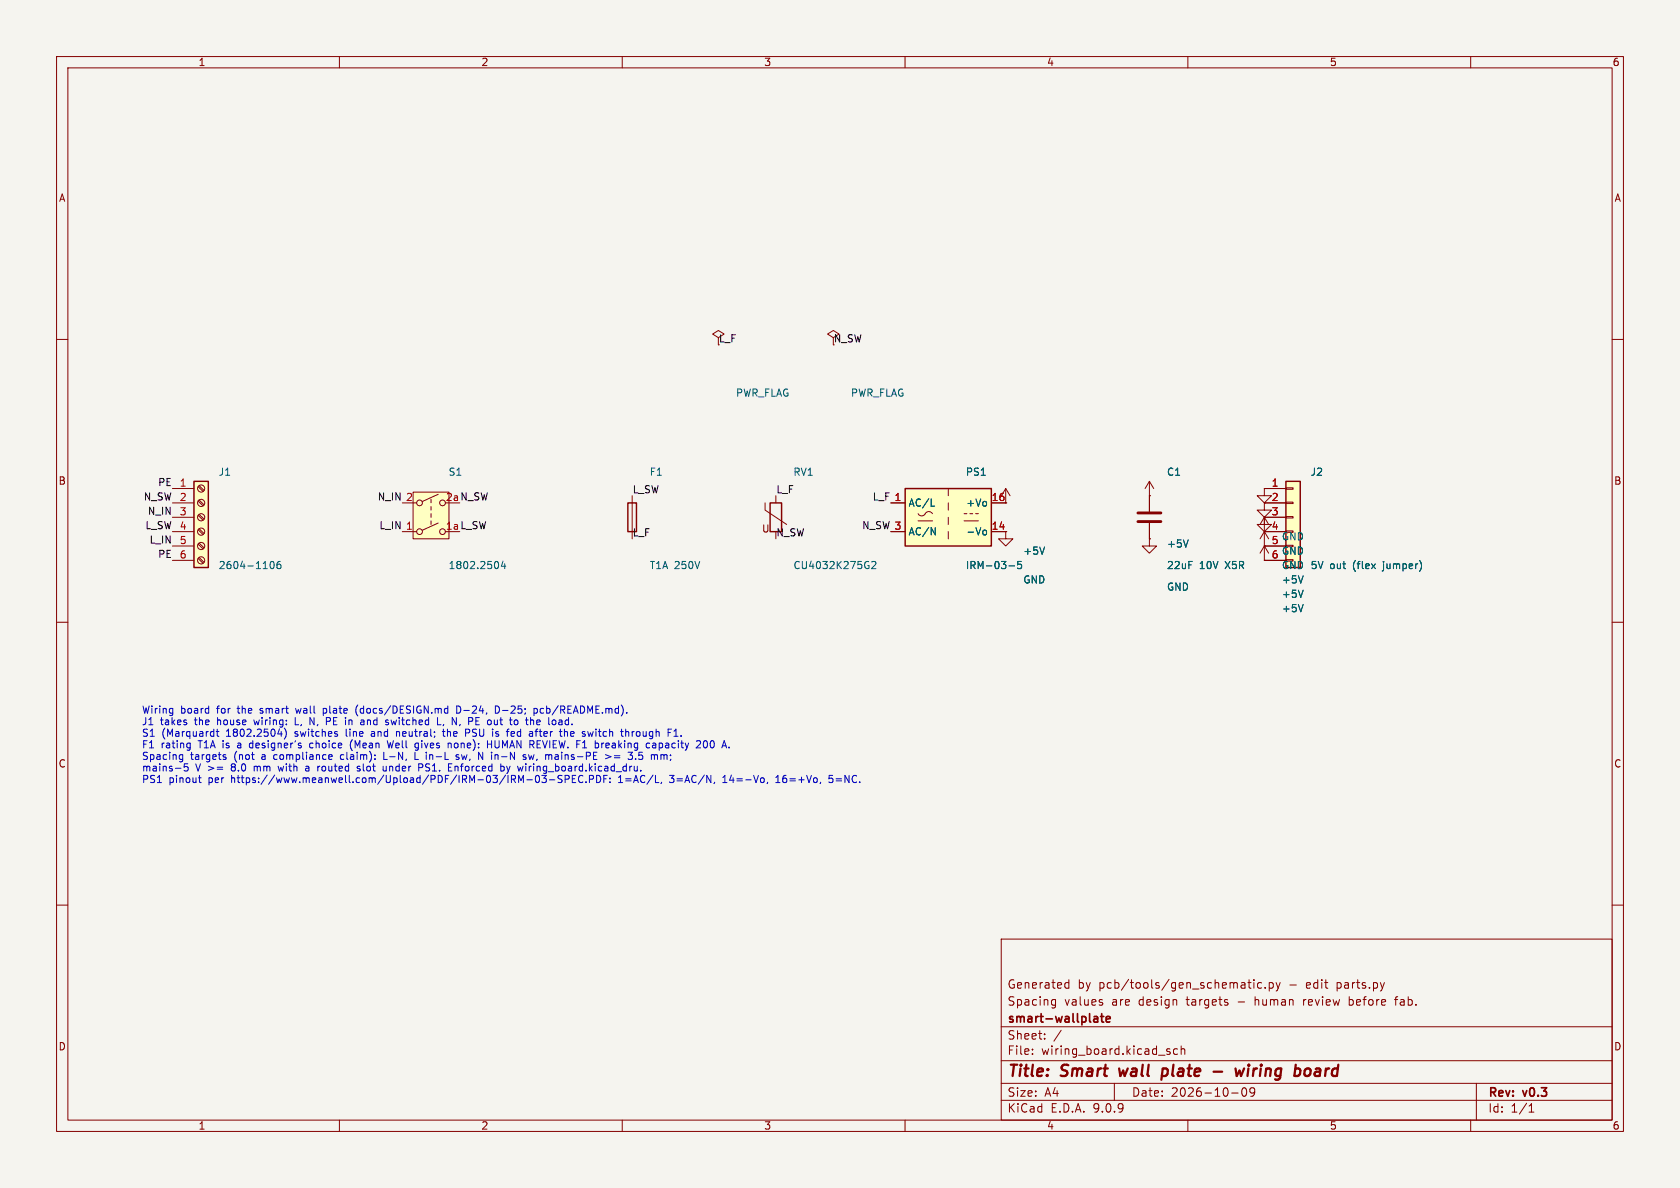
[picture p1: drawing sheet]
<svg xmlns="http://www.w3.org/2000/svg" width="297mm" height="210mm" viewBox="0 0 297 210" stroke-linecap="round" stroke-linejoin="round" font-family="sans-serif">
<path d="M0 0h297v210h-297z" fill="#f5f4ef" stroke="#f5f4ef" stroke-width=".18"/>
<g fill="none" stroke="#840000" stroke-width=".18">
<path d="M10 10h277v190h-277zM12 12h273v186h-273zM60 10v2M110 10v2M160 10v2M210 10v2M260 10v2M10 60h2M285 60h2M10 110h2M285 110h2M10 160h2"/>
<path d="M177 166h108v32h-108zM186 177.6h.6M186 176.8h.6M186.6 176.7v1.2l-.1 .2-.4 .1M188.4 173.8h.6M188.4 174.6h.6M189 173.2v1.5M194.7 177.2l.3 .2-.3 .3M194.7 176.7l.2 .1M217 177.3v.3M220.6 173.7h.6M220.8 173.2v1.3l.4 .2"/>
<path d="M221.7 173.2v.1M221.7 173.7v1M223 173.8l-.4-.1-.3 .3v.4l.2 .2h.5M223.7 174.6v.1M224.4 173.8l.4-.1 .3 .3v.4l-.1 .2h-.6M224.4 173.7v1.5M225.6 173.7l.4 1M226 174.7l-.2 .4-.2 .1M226.3 173.7l-.3 1M230.5 176.7v1M230.6 176.8l-.1 .2M238.5 177.6l.5 .1"/>
<path d="M238.5 176.2v1.5M239 176.7l-.5 .1M246.5 176.7h.6M247.1 176.2l-.4 .2v1.3M285 160h2M60 198v2M110 198v2M160 198v2M177 194.5h108M177 191.5h108M177 187.5h108M177 181.5h108"/>
<path d="M182.5 186.3v.1M182.5 185.5v.1M184.7 183.6v.1M184.7 182.8v.1M187.6 182.1l-1.3 2M197 191.5v3M206.5 185.9l.3 .1 .1 .2-.2 .2h-.3M206.5 185.4l.3 .1M208.2 185.5l-.5-.1-.2 .3v.4l.1 .2h.6M208.8 185.5l.2-.1 .4 .1 .1 .9M208.8 184.9v1.5M210 198v2"/>
<path d="M217.7 193.2h1.2M219.7 192.4l.2-.1a.81 .81 0 0 1 .6 .6 .81 .81 0 0 1-.3 .8l-.2 .1a.81 .81 0 0 1-.3-1.4zM221.1 192.4l-.1 .2 .1 .6h.4l.3-.3M221.7 192.4a.99 .99 0 0 1-.3 1.4h-.3M260 198v2M261 191.5v6.5M270.3 196.6h.9M270.3 195.5l.4-.4v1.5"/>
</g>
<path d="M197.8 188.9l.3 1.3 .5-.9M205.4 190.1l.2 .1 .6-.1M205.6 189l.2-.1 .5 .1M205.6 188.9l-.3 2M214.5 189.4h1.6M218.4 188.9l.2 1.3 .5-.9 .3 .9 .5-1.3M220.7 188.9l-.2 1.3M220.8 188.2v.2M220.8 188.2l-.1 .1 .1 .1M220.8 188.2l.1 .1-.1 .1M230.9 189a.5 .5 0 0 1 .8 .3l-.1 .5a.62 .62 0 0 1-.7 .4" fill="none" stroke="#840000" stroke-width=".4"/>
<path d="M193.8 179.7l.3 .2v.8M194.6 179.7h.5M194.8 179.2v1.3l.3 .2M194.1 180.6l-.5 .1M194.1 180l-.5 .1M195.6 180.2l.7-.2-.1-.2-.4-.1-.2 .2v.7h.6" fill="none" stroke="#840000" stroke-width=".3"/>
<path d="M34.3 85.1h2.5v15.2h-2.5z" fill="#ffffc2"/>
<path d="M34.3 85.1h2.5v15.2h-2.5z" fill="none" stroke="#840000" stroke-width=".25"/>
<g fill="none" stroke="#840000" stroke-width=".18">
<path d="M30.5 86.4h3.8M30.5 88.9h3.8M30.5 91.4h3.8M30.5 94h3.8M30.5 96.5h3.8M30.5 99.1h3.8M35 86l.9 .9M35 88.6l.9 .8M35 91.1l.9 .8M35 93.6l.9 .9M35 96.2l.9 .8M35 98.7l.9 .9"/>
<path d="M35.2 85.9l.9 .8M35.2 88.4l.9 .8M35.2 90.9l.9 .9M35.2 93.5l.9 .8M35.2 96l.9 .9M35.2 98.6l.9 .8M223.5 86.4v1.2h1.3l-1.3 1.3-1.3-1.3h1.3M223.5 86.4h.1"/>
<circle cx="35.6" cy="96.5" r=".63"/>
<circle cx="35.6" cy="88.9" r=".63"/>
<circle cx="35.6" cy="99.1" r=".63"/>
<circle cx="35.6" cy="86.4" r=".63"/>
<circle cx="35.6" cy="91.4" r=".63"/>
<circle cx="35.6" cy="94" r=".63"/>
</g>
<path d="M47.9 99.4l.1-.2a.68 .68 0 0 1 .5 .7 .68 .68 0 0 1-.5 .6l-.1-.1-.2-.4zM49.6 99.2l-.4 .1a.86 .86 0 0 0 0 1.2l.4-.1 .1-.4-.3-.3h-.2l-.2 .3" fill="none" stroke="#006464" stroke-width=".18"/>
<path d="M227.3 85.1h2.6v15.2h-2.6z" fill="#ffffc2"/>
<path d="M136.1 88.9h2.1v5.1h-2.1zM227.3 85.1h2.6v15.2h-2.6z" fill="none" stroke="#840000" stroke-width=".25"/>
<g fill="none" stroke="#840000" stroke-width=".18">
<path d="M135.3 88.9v1.3l3.8 2.5M137.2 87.6v1.3M177.8 94v1.3h1.3l-1.3 1.2-1.3-1.2h1.3M177.8 94h.1M203.2 87.6h.1M203.2 85.1l-.8 1.3M203.2 85.1l.8 1.3M203.2 85.1v2.5M223.5 91.4v1.3h1.3l-1.3 1.3-1.3-1.3h1.3M223.5 91.4h.1M223.5 88.9v1.3h1.3l-1.3 1.2-1.3-1.2h1.3M223.5 88.9h.1"/>
<path d="M223.5 96.5h.1M223.5 86.4h3.8M223.5 88.9h3.8M223.5 91.4h3.8M223.5 94h3.8M223.5 96.5h3.8M223.5 99.1h3.8M223.5 94l-.7 1.3M223.5 94l.8 1.3M223.5 94v2.5M227.3 86.2h1.3v.3h-1.3zM227.3 88.8h1.3v.2h-1.3z"/>
<path d="M227.3 91.3h1.3v.3h-1.3z"/>
</g>
<path d="M154.1 99.4l.5-.2 .2 .4-.7 .9h.7M210.1 95.4l-.5 1.3M251.2 99.6v.9M230.4 104.3l-.4 1.3" fill="none" stroke="#006464" stroke-width=".18"/>
<path d="M160 86.4h15.3v10.1h-15.3z" fill="#ffffc2"/>
<path d="M111 88.9h1.5v5.1h-1.5zM160 86.4h15.3v10.1h-15.3z" fill="none" stroke="#840000" stroke-width=".25"/>
<g fill="none" stroke="#840000" stroke-width=".18">
<path d="M111.8 87.6v6.4M157.5 88.9h2.5M157.5 94h2.5M162.3 90.8a.8 .8 0 0 0 .8 .4 .8 .8 0 0 0 .7-.6 .73 .73 0 0 1 1 .2M162.3 92.1h2.5M167.6 86.4v1.2M167.6 88.9v1.3M167.6 91.4v1.3M167.6 94v1.3M170.4 92.1h2.6M170.4 90.8h.5M171.4 90.8h.6"/>
<path d="M172.5 90.8h.5M175.3 88.9h2.5M175.3 94h2.5M177.8 88.9h.1M177.8 86.4l-.8 1.2M177.8 86.4l.8 1.2M177.8 86.4v2.5M203.2 95.3v1.2h1.3l-1.3 1.3-1.3-1.3h1.3M203.2 95.3h.1M203.2 87.6v2.8M203.2 92.5v2.8M223.5 99.1h.1"/>
<path d="M223.5 94h.1M223.5 96.5l-.7 1.3M223.5 96.5l.8 1.3M223.5 91.4v2.6M223.5 96.5v2.6M223.5 91.4l-.7 1.3M223.5 91.4l.8 1.3"/>
</g>
<path d="M164.6 89.5h.6M164.6 93.3l.7 1.3v-1.3M174 93.7l.3 .1 .1 .2-.1 .4-.3 .2M180.5 99.2h-.6v.7l.2-.2 .4 .1 .1 .2-.1 .4-.1 .1-.5-.1M184.7 96.7l-.5 1.3M178.4 100h.9M230.4 106.9l-.4 1.2M230.4 101.8l-.4 1.3" fill="none" stroke="#006464" stroke-width=".18"/>
<path d="M201.2 90.7h4M201.2 92.2h4" fill="none" stroke="#840000" stroke-width=".51"/>
<path d="M73 87h6.4v8.3h-6.4z" fill="#ffffc2"/>
<g fill="none" stroke="#840000" stroke-width=".18">
<path d="M127 59.7l1-.6-1-.7-1 .7 1 .6v1.3M147.3 59.7l1-.6-1-.7-1 .7 1 .6v1.3M71.1 88.9h2.6M71.1 94h2.6M73 87h6.4v8.3h-6.4zM76.2 88.3v.6M76.2 89.5v.7M76.2 90.8v.6M76.2 92.1v.6M77.5 87.4l-2.8 1.2M77.5 92.5l-2.8 1.2M157.5 88.9h2.5"/>
<path d="M157.5 94h2.5M175.3 88.9h2.5M175.3 94h2.5M177.8 94h.1M177.8 88.9h.1M203.2 87.6h.1M203.2 95.3h.1M203.2 87.6v2.8M203.2 92.5v2.8M223.5 86.4h.1M223.5 91.4h.1M223.5 88.9h.1"/>
<path d="M223.5 96.5h.1M223.5 99.1h.1M223.5 94h.1M223.5 88.9h3.8M223.5 94h3.8M223.5 86.4h3.8M223.5 91.4h3.8M223.5 96.5h3.8M223.5 99.1h3.8"/>
<circle cx="74.2" cy="88.9" r=".51"/>
<circle cx="74.2" cy="94" r=".51"/>
<circle cx="78.2" cy="94" r=".51"/>
<circle cx="78.2" cy="88.9" r=".51"/>
</g>
<g fill="none" stroke="#006464" stroke-width=".18">
<path d="M88.1 99.5v.8M88.9 99.2l-.3 .9h.8M89.2 99.7v.8M164.6 89.5h.6M164.6 93.3l.7 1.3v-1.3M174 93.7l.3 .1 .1 .2-.1 .4-.3 .2M180.5 99.2h-.6v.7l.2-.2 .4 .1 .1 .2-.1 .4-.1 .1-.5-.1M184.7 96.7l-.5 1.3M210.1 95.4l-.5 1.3M251.2 99.6v.9M178.4 100h.9M230.4 104.3l-.4 1.3"/>
<path d="M230.4 106.9l-.4 1.2M230.4 101.8l-.4 1.3"/>
</g>
<g fill="none" stroke="#0000c2" stroke-width=".18">
<path d="M30.4 125.2l.1 .1M30.5 125.2v1.2M30.5 126l-.1 .1M31 135.8h1M31.8 134.2h.5M32.3 133.4v1l-.1 .2-.3 .1M33.2 135h-.6l-.1 .6 .2-.1 .4 .1M33.2 135.6l.1 .5-.2 .1-.4 .1-.2-.1M33.6 131.4v1l-.2 .2M33.6 132.1l-.3 .1M35.1 137.5h.5M35.3 138.2l.3 .1"/>
<path d="M38.2 129.3h.5M38.4 128.9v1.1l.3 .2M39.6 133.8l.3 .1 .1 .2-.2 .2h-.2M39.6 133.4l.3 .1M44.1 131.5v.5l.1 .1M49.1 129.7h.8M49.2 135.4l.2 .9M49.7 129.3v.9M50.6 129.3v.8l-.3 .5M52.2 126.8v1.3h.6M52.3 125.2l.2 .9M54.5 135.8h-.3l-.2 .2 .1 .2 .4 .1"/>
<path d="M54.8 128.1v-1.3l.7 1.3M55.2 131.4h-.3l-.2 .2 .1 .5 .4 .1M57.2 125.2v1.3M57.2 126l.3 .1M57.5 125.2l-.3 .1M58.3 133.4l.4 .1v.2l-.6 .1M58.3 127.5h-.6M58.7 134.2l-.4 .1M60.4 133.4l-.2 .2v.4l.2 .3M62.1 131.1a1.48 1.48 0 0 0 .2 1.6M63.1 135.6l.1 .2 .5 .3-.2 .2-.4-.1M63.3 124.6a1.46 1.46 0 0 0 0 2"/>
<path d="M64.3 128.1h-.4M64.3 127.5v.6M64.3 127.6h-.4M65.8 129.3l-.1 .1M65.8 129.7l-.2 .2 .2 .3M67.7 136.1l.2 .2 .4-.1M67.9 133v1.3h.6M68.3 135.4v.9M68.5 130.9l.3 1.3 .2-.9 .2 .9M68.6 127.8v.3M69.1 127.3l.3 .8M70.1 129.3v.9"/>
<path d="M70.5 129.3l-.4 .1M73.4 133v1.3h.6M74 132.1l-.4 .1M74 131.4v1l-.3 .2M74.8 135.3l-.2 .3-.6 .1M77.4 126.8v1.3h.6M78.2 129.3h.5M78.4 128.9v1.1l.3 .2M78.4 128.1l-.1 .2M78.8 125.2l.4 .1M79.2 126l-.4 .1M79.2 124.8v1.3"/>
<path d="M79.4 131.4l.4 .1v.7M80.4 131.5v.6M80.4 135.4v.9M80.6 133.6l.1 .2 .5 .2-.2 .3-.4-.1M80.7 124.8a.64 .64 0 0 1 .8 .6 .64 .64 0 0 1-.8 .7zM80.8 135.4l-.4 .2M81.3 128.1l-.1 .2M83 129.3l-.2 .3h-.5M84.1 128.1h.6M84.1 127.5h.4M85.3 133v1.3l-.7-1.3v1.3M86.2 131.5h.7"/>
<path d="M86.9 130.9v1.3M87.5 130.9l.1 1.2M87.6 124.8a.64 .64 0 0 1 .7 .6 .64 .64 0 0 1-.7 .7zM87.6 130.1h.5M87.6 129.6l.5 .2M88.1 129.4l-.3-.1-.2 .2M88.7 135.4l.3 .1 .1 .2v.5l-.4 .1M89.6 135.4l.3 .9M89.9 136.3l-.3 .4M90.2 135.4l-.3 .9M90.8 129.3h-.3l-.1 .2v.6l.4 .1M91 129.6l-.6 .1"/>
<path d="M93 133.5l-.3-.1-.2 .2v.2l.5 .1v.3h-.5M93.4 133.4l.3 .9 .2-.7 .3 .7M94.4 125.3l.4-.1 .2 .3-.1 .5h-.5M94.4 125.2v1.3M94.6 129.3h.5M94.8 129.1v1.1M94.9 127.9l.2 .2h.3M94.9 128.9l-.1 .1M95.4 137.6l-.1 .5-.2 .2M95.4 127.3h-.3l-.2 .2M95.5 127.6l-.6 .1M95.6 125.3v.7"/>
<path d="M96.5 137.7l.1 .4-.1 .2h-.5l-.2-.1M97.1 137.9h1M98.3 133.4l-.1 .1M98.3 133.8l-.2 .1 .2 .4M98.8 128.1h.6M98.9 137.7l.3 .1 .2 .3-.3 .2h-.5M99.4 127.6l-.6 .1M99.4 127.5v.6M99.8 129.4l.2-.1 .3 .1v.8M99.8 128.9v1.3M99.9 137.1v1.2M100.5 137.7h-.6"/>
<path d="M101.2 137.1v1.2h.6M102.3 137.6a.51 .51 0 0 0 .1 .6 .51 .51 0 0 0 .7 0M103.6 138.2v.1M103.9 129.3l.2 .9 .3-.6 .2 .6 .3-.9M104.2 137.1v1.2M104.8 137.7h-.6M105.5 137.1v1.2h.5l.2-.7M106.7 131.4h-.2M106.7 137.1v1.2M107 133.4l1 .4-1 .3M107.2 131.4v.7M107.7 131.7l-.6 .1"/>
<path d="M107.8 138.2v.1M108.6 133.9h1M109.3 138.3h.8M110.6 129.4l.2-.1 .3 .1 .1 .8M112.4 134.1v.2M112.9 134.1l.5 .2M113.3 136.2v.1M115.9 131.7h-.4l-.2 .2 .2 .3 .4-.1M115.9 131.5v.7M116.8 133.4v.9M117 138.3l-.2 .2M117.4 133.6v.7"/>
<path d="M118.4 137.1h.7M118.4 138.2l.1 .1M119.1 130.2h.8M119.1 129.3l.4-.4v1.3M120.4 130v.2M124.5 131.1l.1-.2a.68 .68 0 0 1 .5 .7 .68 .68 0 0 1-.5 .6l-.1-.1-.2-.4zM126.3 138.3v.2M127.8 138.3h.7M127.8 137.4l.4-.3v1.2M135.7 138.3l-.1 .2M137.2 138.3h.7M137.2 137.4l.3-.3v1.2"/>
<path d="M147.2 137.1h-.6l-.1 .6 .5-.1 .3 .2M147.3 138.1l-.3 .2-.5-.1"/>
</g>
<g font-size="2.8" fill="#840000">
<text x="178" y="190.9">Title:</text>
<text x="187.7" y="190.9">Smart</text>
<text x="198.7" y="190.9">wall</text>
<text x="207.1" y="190.9">plate</text>
<text x="221.7" y="190.9">wiring</text>
<text x="232.9" y="190.9">board</text>
</g>
<g font-size="2.1" fill="#840000">
<text x="178" y="178">Spacing</text>
<text x="178" y="175">Generated</text>
<text x="188.2" y="178">values</text>
<text x="190.5" y="175">by</text>
<text x="194.3" y="175">pcb/tools/gen_schematic.py</text>
<text x="196.6" y="178">are</text>
<text x="201.5" y="178">design</text>
<text x="210.1" y="178">targets</text>
<text x="219.2" y="178">-</text>
<text x="222.4" y="178">human</text>
<text x="228" y="175">-</text>
<text x="231.1" y="178">review</text>
<text x="231.2" y="175">edit</text>
<text x="236.7" y="175">parts.py</text>
<text x="239.3" y="178">before</text>
<text x="247.7" y="178">fab.</text>
<text x="178" y="184">Sheet:</text>
<text x="178" y="181.2">smart-wallplate</text>
<text x="178" y="186.7">File:</text>
<text x="184.1" y="186.7">wiring_board.kicad_sch</text>
<text x="178" y="196.9">KiCad</text>
<text x="178" y="194.1">Size:</text>
<text x="184.7" y="194.1">A4</text>
<text x="185.7" y="196.9">E.D.A.</text>
<text x="193.3" y="196.9">9.0.9</text>
<text x="200" y="194.1">Date:</text>
<text x="207" y="194.1">2026-10-09</text>
<text x="263" y="194.3">Rev:</text>
<text x="263" y="196.9">Id:</text>
<text x="267.1" y="196.9">1/1</text>
<text x="269.4" y="194.3">v0.3</text>
</g>
<g font-size="1.8" fill="#840000">
<text x="35" y="11.9">1</text>
<text x="85" y="11.9">2</text>
<text x="135" y="11.9">3</text>
<text x="185" y="11.9">4</text>
<text x="235" y="11.9">5</text>
<text x="285" y="11.9">6</text>
<text x="10.3" y="35.9">A</text>
<text x="285.3" y="35.9">A</text>
<text x="10.3" y="85.9">B</text>
<text x="285.3" y="85.9">B</text>
<text x="134.6" y="94.3">U</text>
<text x="10.3" y="135.9">C</text>
<text x="285.3" y="135.9">C</text>
<text x="10.3" y="185.9">D</text>
<text x="285.3" y="185.9">D</text>
<text x="35" y="199.9">1</text>
<text x="85" y="199.9">2</text>
<text x="135" y="199.9">3</text>
<text x="185" y="199.9">4</text>
<text x="235" y="199.9">5</text>
<text x="285" y="199.9">6</text>
</g>
<g font-size="1.8" fill="#0f0f0f">
<text x="127" y="60.6">L_F</text>
<text x="147.3" y="60.6">N_SW</text>
<text x="25.3" y="88.6">N_SW</text>
<text x="27.9" y="86">PE</text>
<text x="66.7" y="88.6">N_IN 2</text>
<text x="78.7" y="88.6">2a N_SW</text>
<text x="111.8" y="87.3">L_SW</text>
<text x="137.2" y="87.3">L_F</text>
<text x="154.2" y="88.6">L_F 1</text>
<text x="25.6" y="93.6">L_SW</text>
<text x="26" y="91.1">N_IN</text>
<text x="67" y="93.6">L_IN 1</text>
<text x="78.7" y="93.7">1a L_SW</text>
<text x="111.8" y="94.9">L_F</text>
<text x="137.2" y="94.9">N_SW</text>
<text x="152.3" y="93.6">N_SW 3</text>
<text x="26.3" y="96.2">L_IN</text>
<text x="27.9" y="98.7">PE</text>
</g>
<g font-size="1.8" fill="#006464">
<text x="130" y="70.3">PWR_FLAG</text>
<text x="150.3" y="70.3">PWR_FLAG</text>
<text x="38.6" y="84.3">J1</text>
<text x="79.2" y="84.3">S1</text>
<text x="114.8" y="84.3">F1</text>
<text x="140.2" y="84.3">RV1</text>
<text x="160.5" y="89.8">AC/L</text>
<text x="170.6" y="84.3">PS1</text>
<text x="170.7" y="89.8">+Vo</text>
<text x="206.2" y="84.3">C1</text>
<text x="231.6" y="84.3">J2</text>
<text x="160.5" y="94.8">AC/N</text>
<text x="170.7" y="94.8">-Vo</text>
<text x="226.5" y="95.7">GND</text>
<text x="38.6" y="100.8">2604-1106</text>
<text x="79.2" y="100.8">1802.2504</text>
<text x="114.8" y="100.8">T1A 250V</text>
<text x="140.2" y="100.8">CU4032K275G2</text>
<text x="170.6" y="100.8">IRM-03-5</text>
<text x="180.8" y="98.3">+5V</text>
<text x="206.2" y="97">+5V</text>
<text x="206.2" y="100.8">22uF</text>
<text x="212" y="100.8">10V</text>
<text x="216.7" y="100.8">X5R</text>
<text x="226.5" y="100.8">GND 5V</text>
<text x="226.5" y="98.3">GND</text>
<text x="235.1" y="100.8">out</text>
<text x="239.3" y="100.8">(flex</text>
<text x="244.8" y="100.8">jumper)</text>
<text x="180.8" y="103.3">GND</text>
<text x="206.2" y="104.6">GND</text>
<text x="226.5" y="105.9">+5V</text>
<text x="226.5" y="103.3">+5V</text>
<text x="226.5" y="108.4">+5V</text>
</g>
<g font-size="1.8" fill="#a90000">
<text x="31.7" y="86.1">1</text>
<text x="31.7" y="88.6">2</text>
<text x="158" y="88.6">1</text>
<text x="175.2" y="88.6">16</text>
<text x="224.7" y="86.1">1</text>
<text x="224.7" y="88.6">2</text>
<text x="31.7" y="91.2">3</text>
<text x="31.7" y="93.7">4</text>
<text x="158" y="93.7">3</text>
<text x="175.2" y="93.7">14</text>
<text x="224.7" y="91.2">3</text>
<text x="224.7" y="93.7">4</text>
<text x="31.7" y="96.3">5</text>
<text x="31.7" y="98.8">6</text>
<text x="224.7" y="96.3">5</text>
<text x="224.7" y="98.8">6</text>
</g>
<g font-size="1.8" fill="#0000c2">
<text x="25" y="126.5">Wiring</text>
<text x="25" y="128.5">J1</text>
<text x="25" y="130.6">S1</text>
<text x="28.3" y="128.5">takes</text>
<text x="28.6" y="130.6">(Marquardt</text>
<text x="31.9" y="126.5">board</text>
<text x="34.5" y="128.5">the</text>
<text x="38.5" y="126.5">for</text>
<text x="38.7" y="128.5">house</text>
<text x="40.1" y="130.6">1802.2504)</text>
<text x="42.3" y="126.5">the</text>
<text x="45.4" y="128.5">wiring:</text>
<text x="46.4" y="126.5">smart</text>
<text x="52.4" y="130.6">switches</text>
<text x="52.8" y="128.5">L,</text>
<text x="53" y="126.5">wall</text>
<text x="55.6" y="128.5">N,</text>
<text x="58" y="126.5">plate</text>
<text x="58.7" y="128.5">PE in</text>
<text x="61.6" y="130.6">line</text>
<text x="63.9" y="126.5">(docs/DESIGN.md</text>
<text x="65.2" y="128.5">and</text>
<text x="66.3" y="130.6">and</text>
<text x="69.8" y="128.5">switched</text>
<text x="70.9" y="130.6">neutral;</text>
<text x="79.2" y="128.5">L,</text>
<text x="79.4" y="130.6">the</text>
<text x="82" y="126.5">D-24,</text>
<text x="82" y="128.5">N,</text>
<text x="83.5" y="130.6">PSU</text>
<text x="85.1" y="128.5">PE out</text>
<text x="88.5" y="130.6">is</text>
<text x="89" y="126.5">D-25;</text>
<text x="91.3" y="130.6">fed</text>
<text x="92.9" y="128.5">to</text>
<text x="95.5" y="130.6">after</text>
<text x="95.9" y="128.5">the</text>
<text x="96" y="126.5">pcb/README.md).</text>
<text x="100.1" y="128.5">load.</text>
<text x="101.1" y="130.6">the</text>
<text x="105.2" y="130.6">switch</text>
<text x="112.3" y="130.6">through</text>
<text x="25" y="132.6">F1</text>
<text x="25" y="134.7">Spacing</text>
<text x="25" y="136.7">mains-5</text>
<text x="28.5" y="132.6">rating</text>
<text x="33.7" y="134.7">targets</text>
<text x="34.6" y="136.7">V &gt;=</text>
<text x="35.2" y="132.6">T1A is</text>
<text x="41.2" y="136.7">8.0</text>
<text x="41.5" y="134.7">(not</text>
<text x="42.4" y="132.6">a</text>
<text x="44.8" y="132.6">designer's</text>
<text x="45.3" y="136.7">mm</text>
<text x="46.5" y="134.7">a</text>
<text x="48.9" y="134.7">compliance</text>
<text x="49.9" y="136.7">with</text>
<text x="54.9" y="136.7">a</text>
<text x="55.6" y="132.6">choice</text>
<text x="57.2" y="136.7">routed</text>
<text x="60.8" y="134.7">claim):</text>
<text x="62.9" y="132.6">(Mean</text>
<text x="64.4" y="136.7">slot</text>
<text x="68.7" y="134.7">L-N,</text>
<text x="69.2" y="136.7">under</text>
<text x="69.8" y="132.6">Well</text>
<text x="74.4" y="134.7">L in-L</text>
<text x="74.8" y="132.6">gives</text>
<text x="75.7" y="136.7">PS1.</text>
<text x="80.9" y="132.6">none):</text>
<text x="81.1" y="136.7">Enforced</text>
<text x="82.1" y="134.7">sw,</text>
<text x="86.2" y="134.7">N in-N</text>
<text x="88" y="132.6">HUMAN REVIEW. F1</text>
<text x="90.6" y="136.7">by</text>
<text x="93.9" y="136.7">wiring_board.kicad_dru.</text>
<text x="94.6" y="134.7">sw,</text>
<text x="98.7" y="134.7">mains-PE</text>
<text x="107.7" y="132.6">breaking</text>
<text x="109.5" y="134.7">&gt;=</text>
<text x="113.8" y="134.7">3.5</text>
<text x="116.9" y="132.6">capacity</text>
<text x="118" y="134.7">mm;</text>
<text x="126" y="132.6">200</text>
<text x="25" y="138.7">PS1</text>
<text x="29.9" y="138.7">pinout</text>
<text x="37" y="138.7">per</text>
<text x="41.2" y="138.7">https://www.meanwell.com/Upload/PDF/IRM-03/IRM-03-SPEC.PDF:</text>
<text x="109.8" y="138.7">1=AC/L,</text>
<text x="119.1" y="138.7">3=AC/N,</text>
<text x="128.7" y="138.7">14=-Vo,</text>
<text x="138.2" y="138.7">16=+Vo,</text>
<text x="147.8" y="138.7">5=NC.</text>
</g>
</svg>
